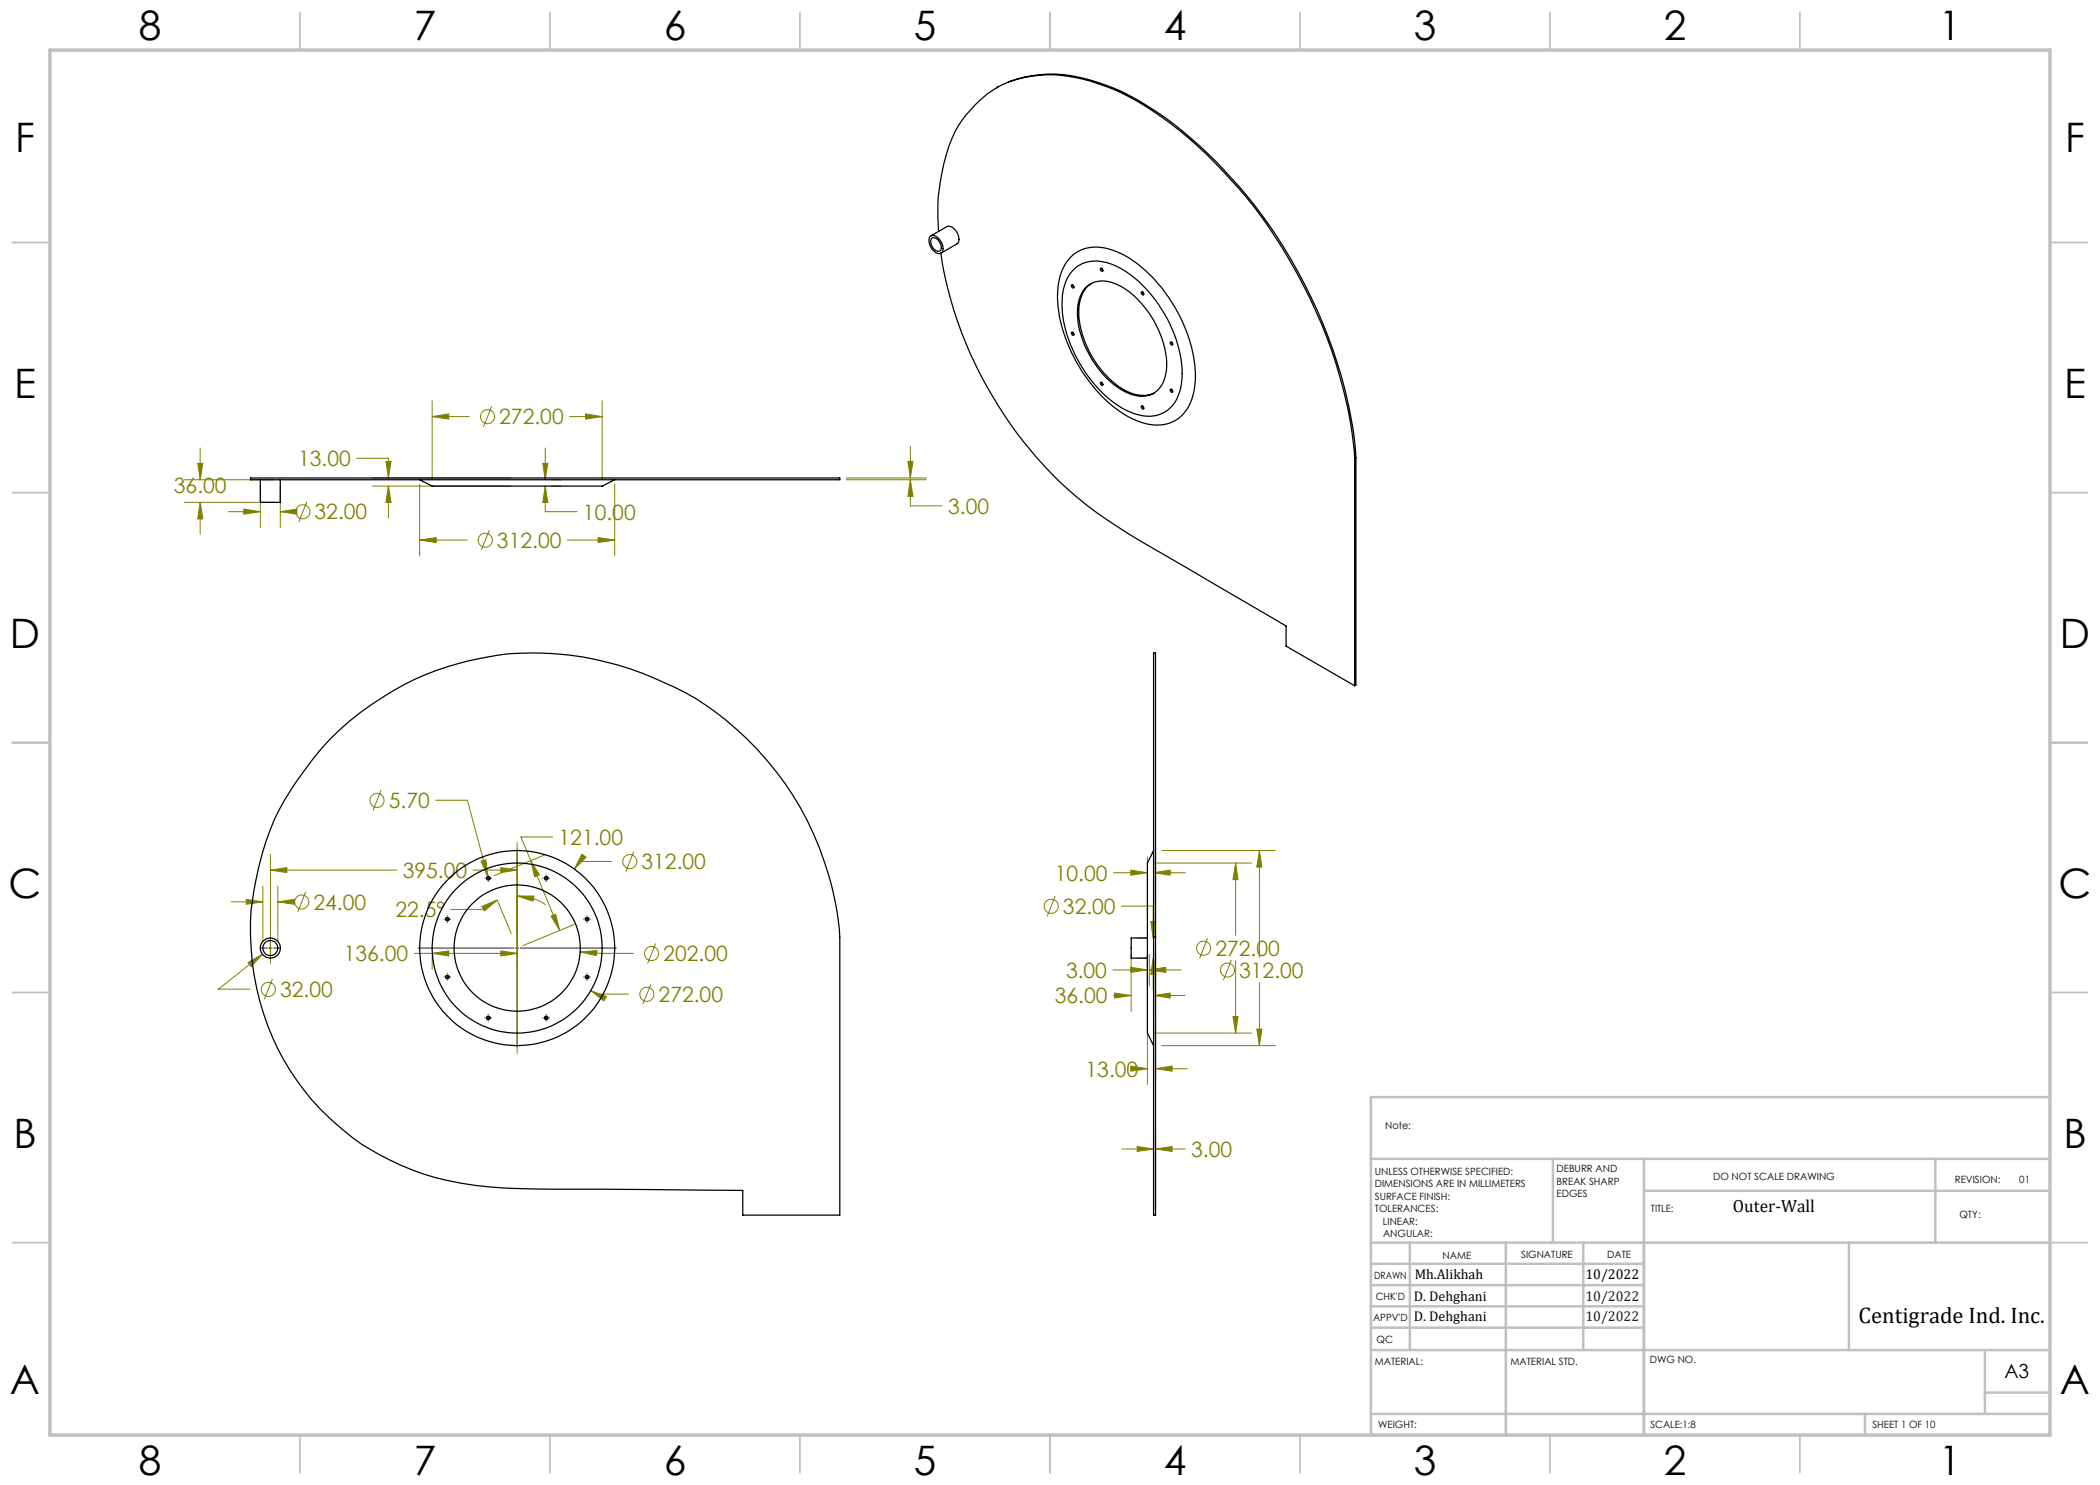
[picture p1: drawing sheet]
<svg xmlns="http://www.w3.org/2000/svg" width="420mm" height="297mm" viewBox="0 0 420 297" stroke-linecap="round" stroke-linejoin="round" font-family="sans-serif">
<g fill="none" stroke="#808000" stroke-width=".2">
<path d="M36.9 96h17.9M39.5 92.7h1.1l-.6 3.3zM40 89.6v6.4M52.1 97.2v8.3M56.1 97.2v8.3M71.3 91.6h6.4v4M74.5 95.6h27.7M74.5 97.2h27.7M77.2 92.3h1l-.5 3.3zM77.7 97.2l.5 3.3h-1zM77.7 97.2v6.4M83.9 96.9v14.3"/>
<path d="M86.4 83.3l3.3-.5v1zM86.4 80.1v15.9M86.4 83.3h7.5M98.3 81.3l-1.6 4.1M108.5 92.7h1.1l-.6 3.3zM109 97.2l.6 3.3h-1.1zM109 97.2v5.1h6.4M109 89.6v6.4M110.3 96h1.9M110.3 97.2h1.9M113.9 83.3h6.5M117.1 82.8l3.3 .5-3.3 .5z"/>
<path d="M120.4 80.1v15.9M122.9 96.9v14.3M169.2 95.6h16M169.2 96h16M181.6 92.3h1l-.5 3.3zM182.1 96l.5 3.3h-1zM182.1 96v5.2h6.3M182.1 89.2v6.4M36.9 100.5h17.9M40 100.5l.6 3.3h-1.1zM40 100.5v6.3M45.7 102.3h6.4"/>
<path d="M48.8 101.8l3.3 .5-3.3 .5zM56.1 102.3l3.3-.5v1zM56.1 102.3h.8M61.4 100.3l-1.6 4.1M83.9 108l3.3-.5v1zM83.9 108h9.5M97.9 106l-1.7 4.1M113.5 108h9.4M119.6 107.5l3.3 .5-3.3 .5zM76.2 158.1l-1.6 4M49.2 179.9l3.4 .5-3.4 .5zM52.6 177.2v11.1"/>
<path d="M54.1 174l3.3-.5v1zM54.1 170.8v21.9M54.1 174h25.3M55.6 177.2v11.1M61.1 178.4l-1.6 4M87.1 160.1h6.4l4 15.2M94.6 174h8.8M96.2 172.2l1-.2 .3 3.3zM100.2 173.5l3.2 .5-3.2 .5zM103.4 179.2h3.4l-.2 1zM103.4 179.2a10.3 10.3 0 0 1 5.8 1.8M103.4 168.5v42.2"/>
<path d="M106.2 172.1l1.7 2.9-1 .4zM106.2 172.1l5.7 14M109.1 170.9l-10.3 4.3M110.5 167.4h-6.3l2 4.7M116.4 170.8l.8 .6-2.3 2.4zM122.3 172.3h-6.3l-1.1 1.5M126.8 170.3l-1.6 4M211 179.2l-1.6 4.1M222.7 174.6h6.8M226.2 174l3.3 .6-3.3 .4zM229.5 171.4v14.1M230.7 174.6l3.3-.6v1z"/>
<path d="M230.7 171.4v14.1M230.7 174.6h6.4M230.8 172.6h19.5M232.4 170.1h22.7M247.1 172.6l.5 3.3h-1zM247.1 172.6v14.5M251.9 170.1l.5 3.3h-1zM251.9 170.1v21.3M46.2 180.4h6.4M49.6 192.5l2.9-1.7-2.3 2.5zM52.5 190.8l-8.8 7h6.3M54.5 195.9l-1.7 4"/>
<path d="M55.6 180.4l3.3-.5v1zM55.6 180.4h1.1M82.8 190.7h20.6M86.4 190.7l3.3-.5v1zM86.4 190.9v2.9M96.4 181.3l3-1.3-2.5 2.2zM99.4 180l-1.1 .6-1.8 1.3h-6.4M99.4 180l2.8 6.7M100.2 190.2l3.2 .5-3.2 .5zM110.2 183.2l.9-.4 .8 3.3zM114.9 184.9l-10.3 4.2M116 190.4l3.4-.3-.1 1z"/>
<path d="M116 190.4l4.3 .3h6.4M118.1 198.1l3.2 1.2-.5 .9zM118.1 198.1l1.3 .7h6.3M130.2 196.8l-1.6 4.1M131.1 188.7l-1.6 4M222.6 194h6.9M222.7 199.1h3.5M222.9 198.6l3.3 .5-3.3 .5zM224.3 181.2h6.3v6.4M226.2 193.5l3.3 .5-3.3 .5zM226.2 190.9v11.4M227.5 191.6h1.9"/>
<path d="M227.5 187.6h1.9M229.5 190.9v26M229.9 194l3.3-.5v1zM229.9 190.9v6.3M229.9 194h6.3M230.2 184.3h1l-.6 3.3zM230.6 191.6l.6 3.3h-1zM230.6 191.6v6.4M230.7 199.1l3.3-.5v1zM230.7 190.9v11.4M230.7 199.1h6.4M231.1 190.9v26"/>
<path d="M241.5 187.6l-1.6 4.1M246.3 192l-1.6 4M247.1 192.2v14.4M251.9 196.5v12.6M226.2 213.2l3.3 .5-3.3 .5zM228.8 213.7h.7M230.8 206.6h19.5M231.1 213.7l3.3-.5v1zM231.1 213.7h6.4M232.4 209.1h22.7M246.6 203.3h1l-.5 3.3zM251.4 205.8h1l-.5 3.3z"/>
<path d="M224.4 229.8h6.3M227.4 229.3l3.3 .5-3.3 .5zM230.7 226.6v15.2M231.1 229.8l3.3-.5v1zM231.1 226.6v15.2M231.1 229.8h5.9"/>
<circle cx="97.5" cy="83.3" r="1.41"/>
<circle cx="60.6" cy="102.3" r="1.41"/>
<circle cx="97" cy="108.1" r="1.42"/>
<circle cx="75.4" cy="160.1" r="1.42"/>
<circle cx="125.9" cy="172.3" r="1.41"/>
<circle cx="53.7" cy="197.9" r="1.4"/>
<circle cx="60.3" cy="180.4" r="1.42"/>
<circle cx="129.4" cy="198.8" r="1.41"/>
<circle cx="130.3" cy="190.7" r="1.42"/>
<circle cx="210.3" cy="181.3" r="1.41"/>
<circle cx="240.7" cy="189.6" r="1.42"/>
<circle cx="245.5" cy="194" r="1.41"/>
</g>
<g fill="none" stroke="#191924" stroke-width=".2">
<path d="M97 175.6h.1M97.3 175.6h.7M97.6 175h.1M97.6 175.3v.7M97.6 176.3h.1M98.3 175.6h.1M103.4 169.8v19.2M108.5 175.6h.1M108.9 175.6h.6M109.2 175h.1M109.2 175.3v.7M109.2 176.3h.1"/>
<path d="M109.9 175.6h.1M52.2 189.6h1.2M53.8 189.6h.6M54.1 187.8v1.2M54.1 189.3v.6M54.1 190.2v1.2M54.7 189.6h1.2M83.6 189.6h19.2M88.8 183.8h.1M88.8 195.4h.1M89.1 183.8h.7M89.1 195.4h.7"/>
<path d="M89.5 183.2h.1M89.5 183.5v.6M89.5 184.5h.1M89.5 194.7v.1M89.5 195.1v.6M89.5 196v.1M90.1 183.8h.1M90.1 195.4h.1M103.1 189.6h.7M103.4 189.3v.6M103.4 190.2v19.2M104.1 189.6h19.2"/>
<path d="M116.7 183.8h.1M116.7 195.4h.1M117.1 183.8h.6M117.1 195.4h.6M117.4 183.2h.1M117.4 183.5v.6M117.4 184.5h.1M117.4 194.7v.1M117.4 195.1v.6M117.4 196v.1M118 183.8h.1M118 195.4h.1"/>
<path d="M97 203.6h.1M97.3 203.6h.7M97.6 202.9h.1M97.6 203.3v.6M97.6 204.2v.1M98.3 203.6h.1M108.5 203.6h.1M108.9 203.6h.6M109.2 202.9h.1M109.2 203.3v.6M109.2 204.2v.1M109.9 203.6h.1"/>
</g>
<g fill="none" stroke="#c0c0c0" stroke-width=".35">
<path d="M60 2.5v7.5M110 2.5v7.5M160 2.5v7.5M210 2.5v7.5M260 2.5v7.5M310 2.5v7.5M360 2.5v7.5M2.5 48.5h7.5M410 48.5h7.5M2.5 98.5h7.5M410 98.5h7.5M2.5 148.5h7.5"/>
<path d="M410 148.5h7.5M2.5 198.5h7.5M410 198.5h7.5M2.5 248.5h7.5M410 248.5h7.5M60 287v7.5M110 287v7.5M160 287v7.5M210 287v7.5M260 287v7.5M310 287v7.5M360 287v7.5"/>
</g>
<g fill="none" stroke="#c0c0c0" stroke-width=".5">
<path d="M410 219.4h-135.8v67.4M274.2 231.8h135.8M310.6 231.8v16.7M328.8 231.8v55.2M328.8 238.2h81.2M387.1 231.8v16.7M274.2 248.5h135.8M274.2 257h54.6M274.2 252.8h54.6M282 248.5v21.5M301.2 248.5v38.3M316.7 248.5v21.5"/>
<path d="M369.8 248.5v21.5M274.2 265.5h54.6M274.2 261.3h54.6M274.2 270h135.8M397 270v12.8M397 278.5h13M274.2 282.8h135.8M373 282.8v4.2"/>
</g>
<path d="M10 10h400v277h-400z" fill="none" stroke="#c0c0c0" stroke-width=".7"/>
<path d="M116.4 170.8l-1.5 3 2.3-2.4zM118.1 198.1l2.7 2.1 .5-.9zM116 190.4l3.3 .7 .1-1zM100.2 190.2l3.2 .5-3.2 .5zM86.4 190.7l3.3-.5v1zM106.2 172.1l1.7 2.9-1 .4zM110.2 183.2l.9-.4 .8 3.3zM96.2 172.2l1.3 3.1-.3-3.3zM103.4 179.2h3.4l-.2 1zM96.4 181.3l3-1.3-2.5 2.2zM49.2 179.9l3.4 .5-3.4 .5zM55.6 180.4l3.3-.5v1zM54.1 174l3.3-.5v1zM100.2 173.5l3.2 .5-3.2 .5zM49.6 192.5l.6 .8 2.3-2.5zM251.4 205.8h1l-.5 3.3zM251.9 170.1l.5 3.3h-1zM231.1 229.8l3.3-.5v1zM227.4 229.3l3.3 .5-3.3 .5zM226.2 174l3.3 .6-3.3 .4zM230.7 174.6l3.3-.6v1zM246.6 203.3h1l-.5 3.3zM247.1 172.6l.5 3.3h-1zM226.2 193.5l3.3 .5-3.3 .5zM229.9 194l3.3-.5v1zM226.2 213.2l3.3 .5-3.3 .5zM231.1 213.7l3.3-.5v1zM230.6 191.6l.6 3.3h-1zM230.2 184.3h1l-.6 3.3zM230.7 199.1l3.3-.5v1zM222.9 198.6l3.3 .5-3.3 .5zM83.9 108l3.3-.5v1zM119.6 107.5l3.3 .5-3.3 .5zM181.6 92.3h1l-.5 3.3zM182.1 96l.5 3.3h-1zM109 97.2l.6 3.3h-1.1zM108.5 92.7h1.1l-.6 3.3zM117.1 82.8l3.3 .5-3.3 .5zM86.4 83.3l3.3-.5v1zM77.2 92.3h1l-.5 3.3zM77.7 97.2l.5 3.3h-1zM48.8 101.8l3.3 .5-3.3 .5zM56.1 102.3l3.3-.5v1zM39.5 92.7h1.1l-.6 3.3zM40 100.5l.6 3.3h-1.1z" fill="#808000"/>
<g fill="none" stroke="#000" stroke-width=".25">
<path d="M199.6 17.4l-.3 .1M201.6 16.4a25.4 25.4 0 0 1 18.4 .2 52.9 52.9 0 0 1 18.3 11.2 100 100 0 0 1 32.5 59.3l.4 4.5M186 47.3a1.29 1.29 0 0 1 1.9 .6 2.08 2.08 0 0 1 .3 2.7 1.9 1.9 0 0 1-2.2-1.5 1.79 1.79 0 0 1 0-1.8zM186.2 47.2l3.2-1.9a2.05 2.05 0 0 1 2.3 1.8 1.46 1.46 0 0 1-.3 1.7l-3.2 1.8M186.3 47.8a1.06 1.06 0 0 1 1.6 .6 1.27 1.27 0 0 1 0 1.8 1.87 1.87 0 0 1-1.6-2.4zM187.7 46.3a40.7 40.7 0 0 1 3.3-20 22.8 22.8 0 0 1 10.6-9.9 25.6 25.6 0 0 1 18.1 .4 53.3 53.3 0 0 1 18.4 11.1 96.2 96.2 0 0 1 25.1 34.4 85.1 85.1 0 0 1 7.7 29.4M188.2 50.6a81.3 81.3 0 0 0 29.1 50.4l4.3 3.1 6.5 4.1 29.1 17v4l13.7 8M214.1 51.5a7.7 7.7 0 0 1 8.6-1.4 24.6 24.6 0 0 1 11.6 10.3 27.5 27.5 0 0 1 4.7 16.3 9 9 0 0 1-4.2 7.5 9.2 9.2 0 0 1-8.2-.4 28.7 28.7 0 0 1-12.9-14.7 21.6 21.6 0 0 1-1.6-14l.9-2.3zM214.3 57a.36 .36 0 0 1 .4 .2 .36 .36 0 0 1-.1 .4l-.3-.3zM214.6 57l.2 .4M214.8 53.9a6.8 6.8 0 0 1 7-1.2 22.2 22.2 0 0 1 11.3 10.4 22.8 22.8 0 0 1 3.2 13.6 7 7 0 0 1-4.6 6.3 10.3 10.3 0 0 1-8.7-2.3 27.1 27.1 0 0 1-10.6-18.8 10.1 10.1 0 0 1 2.4-8zM217 57.7a5.3 5.3 0 0 1 6.6-.7 18.8 18.8 0 0 1 8.5 9.9 12.5 12.5 0 0 1 .5 9.7 4.8 4.8 0 0 1-6.4 2.3 17.8 17.8 0 0 1-9.5-10.4 13.5 13.5 0 0 1-.7-9.2z"/>
<path d="M218.2 56.7a6.8 6.8 0 0 0-2.4 6.3 19.6 19.6 0 0 0 9.7 15.3 6.1 6.1 0 0 0 5.4 .3M220.2 53.6a.33 .33 0 0 1 .3 .3 .33 .33 0 0 1-.2 .4l-.2-.4zM220.3 53.7l.3 .4M228.4 58.3a.33 .33 0 0 1 .3 .3 .33 .33 0 0 1-.2 .4l-.3-.4zM228.5 58.4l.2 .4M214.3 66.5a.36 .36 0 0 1 .4 .1 .36 .36 0 0 1-.1 .5l-.3-.3zM214.6 66.5l.2 .4M220.1 76.5a.36 .36 0 0 1 .4 .2 .36 .36 0 0 1-.1 .4l-.3-.3zM220.3 76.5l.3 .4M234.1 68.4a.31 .31 0 0 1 .4 .2 .31 .31 0 0 1-.2 .4l-.2-.3zM234.1 77.9a.31 .31 0 0 1 .4 .1 .31 .31 0 0 1-.2 .5l-.2-.3zM234.3 68.4l.2 .4"/>
<path d="M234.3 77.9l.2 .4M50.1 95.6h117.9v.4h-117.9zM52.1 96v4.5h4v-4.5M83.9 96l2.5 1.2h34l2.5-1.2M228.3 81.2a.36 .36 0 0 1 .4 .2 .36 .36 0 0 1-.1 .4l-.3-.3zM228.5 81.2l.2 .4M270.9 91.7v45.5M271.2 91.6l-.3 .1M271.2 91.6v45.4l-.3 .2M65.9 147.9a57.2 57.2 0 0 1 45.4-17.1 64.6 64.6 0 0 1 31.9 11.6 61.8 61.8 0 0 1 24.8 45v55.6h-19.4v-4.9l-41.2-.3a72.7 72.7 0 0 1-22.8-3 49.9 49.9 0 0 1-34.4-45.1 54.6 54.6 0 0 1 3-21.4 51.4 51.4 0 0 1 9.2-16.3zM230.7 170.1l-1.2 2.5v34l1.2 2.5M229.5 187.6h-3.3v4h3.3"/>
<path d="M230.7 187.4v-56.8h.4v56.8M230.7 187.4v55.6h.4v-55.6M230.7 187.4h.4"/>
<circle cx="97.6" cy="175.6" r=".36"/>
<circle cx="109.2" cy="175.6" r=".36"/>
<circle cx="54.1" cy="189.6" r="1.51"/>
<circle cx="54.1" cy="189.6" r="2"/>
<circle cx="89.5" cy="195.4" r=".36"/>
<circle cx="89.5" cy="183.8" r=".36"/>
<circle cx="103.4" cy="189.6" r="12.6"/>
<circle cx="103.4" cy="189.6" r="19.5"/>
<circle cx="103.4" cy="189.6" r="17"/>
<circle cx="117.4" cy="195.4" r=".36"/>
<circle cx="117.4" cy="183.8" r=".36"/>
<circle cx="97.6" cy="203.6" r=".36"/>
<circle cx="109.2" cy="203.6" r=".36"/>
</g>
<g font-size="8.1">
<text x="27.8" y="8">8</text>
<text x="82.8" y="8">7</text>
<text x="132.8" y="8">6</text>
<text x="182.8" y="8">5</text>
<text x="232.8" y="8">4</text>
<text x="282.8" y="8">3</text>
<text x="332.8" y="8">2</text>
<text x="387.8" y="8">1</text>
<text x="3" y="30.4">F</text>
<text x="413" y="30.4">F</text>
<text x="2.8" y="79.6">E</text>
<text x="412.8" y="79.6">E</text>
<text x="2" y="129.6">D</text>
<text x="412" y="129.6">D</text>
<text x="1.7" y="179.6">C</text>
<text x="411.7" y="179.6">C</text>
<text x="2.7" y="229.6">B</text>
<text x="412.7" y="229.6">B</text>
<text x="2" y="278.9">A</text>
<text x="412" y="278.9">A</text>
<text x="27.8" y="295">8</text>
<text x="82.8" y="295">7</text>
<text x="132.8" y="295">6</text>
<text x="182.8" y="295">5</text>
<text x="232.8" y="295">4</text>
<text x="282.8" y="295">3</text>
<text x="332.8" y="295">2</text>
<text x="387.8" y="295">1</text>
</g>
<text font-size="4.5" x="371.7" y="264.6">Centigrade Ind. Inc.</text>
<g font-size="4.2" fill="#808000">
<text x="99.9" y="84.9">272.00</text>
<text x="59.6" y="93.2">13.00</text>
<text x="34.8" y="98.5">36.00</text>
<text x="62.9" y="103.9">32.00</text>
<text x="116.6" y="103.9">10.00</text>
<text x="189.6" y="102.8">3.00</text>
<text x="99.4" y="109.6">312.00</text>
<text x="77.8" y="161.6">5.70</text>
<text x="111.7" y="169">121.00</text>
<text x="128.3" y="173.9">312.00</text>
<text x="80.6" y="175.6">395.00</text>
<text x="211" y="176.1">10.00</text>
<text x="62.7" y="181.9">24.00</text>
<text x="79.1" y="183.5">22.5°</text>
<text x="212.6" y="182.8">32.00</text>
<text x="243.1" y="191.2">272.00</text>
<text x="68.8" y="192.3">136.00</text>
<text x="132.7" y="192.2">202.00</text>
<text x="213.2" y="195.6">3.00</text>
<text x="247.8" y="195.5">312.00</text>
<text x="56" y="199.4">32.00</text>
<text x="131.7" y="200.4">272.00</text>
<text x="211" y="200.7">36.00</text>
<text x="217.1" y="215.3">13.00</text>
<text x="238.2" y="231.4">3.00</text>
</g>
<text font-size="3.9" x="400.9" y="275.5">A3</text>
<text font-size="3.5" x="346.6" y="242.4">Outer-Wall</text>
<g font-size="2.8">
<text x="282.9" y="255.9">Mh.Alikhah</text>
<text x="317.1" y="255.9">10/2022</text>
<text x="282.8" y="260.1">D. Dehghani</text>
<text x="282.8" y="264.2">D. Dehghani</text>
</g>
<g font-size="2.8" fill="#191924">
<text x="317.1" y="260.1">10/2022</text>
<text x="317.1" y="264.2">10/2022</text>
</g>
<g font-size="2">
<text x="277" y="225.8">Note:</text>
<text x="275" y="234.9">UNLESS OTHERWISE SPECIFIED:</text>
<text x="275" y="237.4">DIMENSIONS ARE IN MILLIMETERS</text>
<text x="275" y="239.9">SURFACE FINISH:</text>
<text x="311.3" y="234.5">DEBURR AND</text>
<text x="311.3" y="237">BREAK SHARP</text>
<text x="311.3" y="239.5">EDGES</text>
<text x="342.6" y="236">DO NOT SCALE DRAWING</text>
<text x="391" y="236.6">REVISION:</text>
<text x="403.9" y="236.6">01</text>
<text x="275" y="242.4">TOLERANCES:</text>
<text x="276.6" y="244.9">LINEAR:</text>
<text x="330.2" y="242.4">TITLE:</text>
<text x="391.9" y="243.7">QTY:</text>
<text x="276.6" y="247.4">ANGULAR:</text>
<text x="288.5" y="251.7">NAME</text>
<text x="304.2" y="251.7">SIGNATURE</text>
<text x="321.4" y="251.7">DATE</text>
<text x="274.8" y="255.9">DRAWN</text>
<text x="275.1" y="260.1">CHK'D</text>
<text x="274.6" y="264.2">APPV'D</text>
<text x="275.3" y="268.5">QC</text>
<text x="275" y="273">MATERIAL:</text>
<text x="302.1" y="273">MATERIAL STD.</text>
<text x="330" y="272.5">DWG NO.</text>
<text x="275.6" y="285.6">WEIGHT:</text>
<text x="330.1" y="285.6">SCALE:1:8</text>
<text x="374.5" y="285.6">SHEET 1 OF 10</text>
</g>
</svg>
